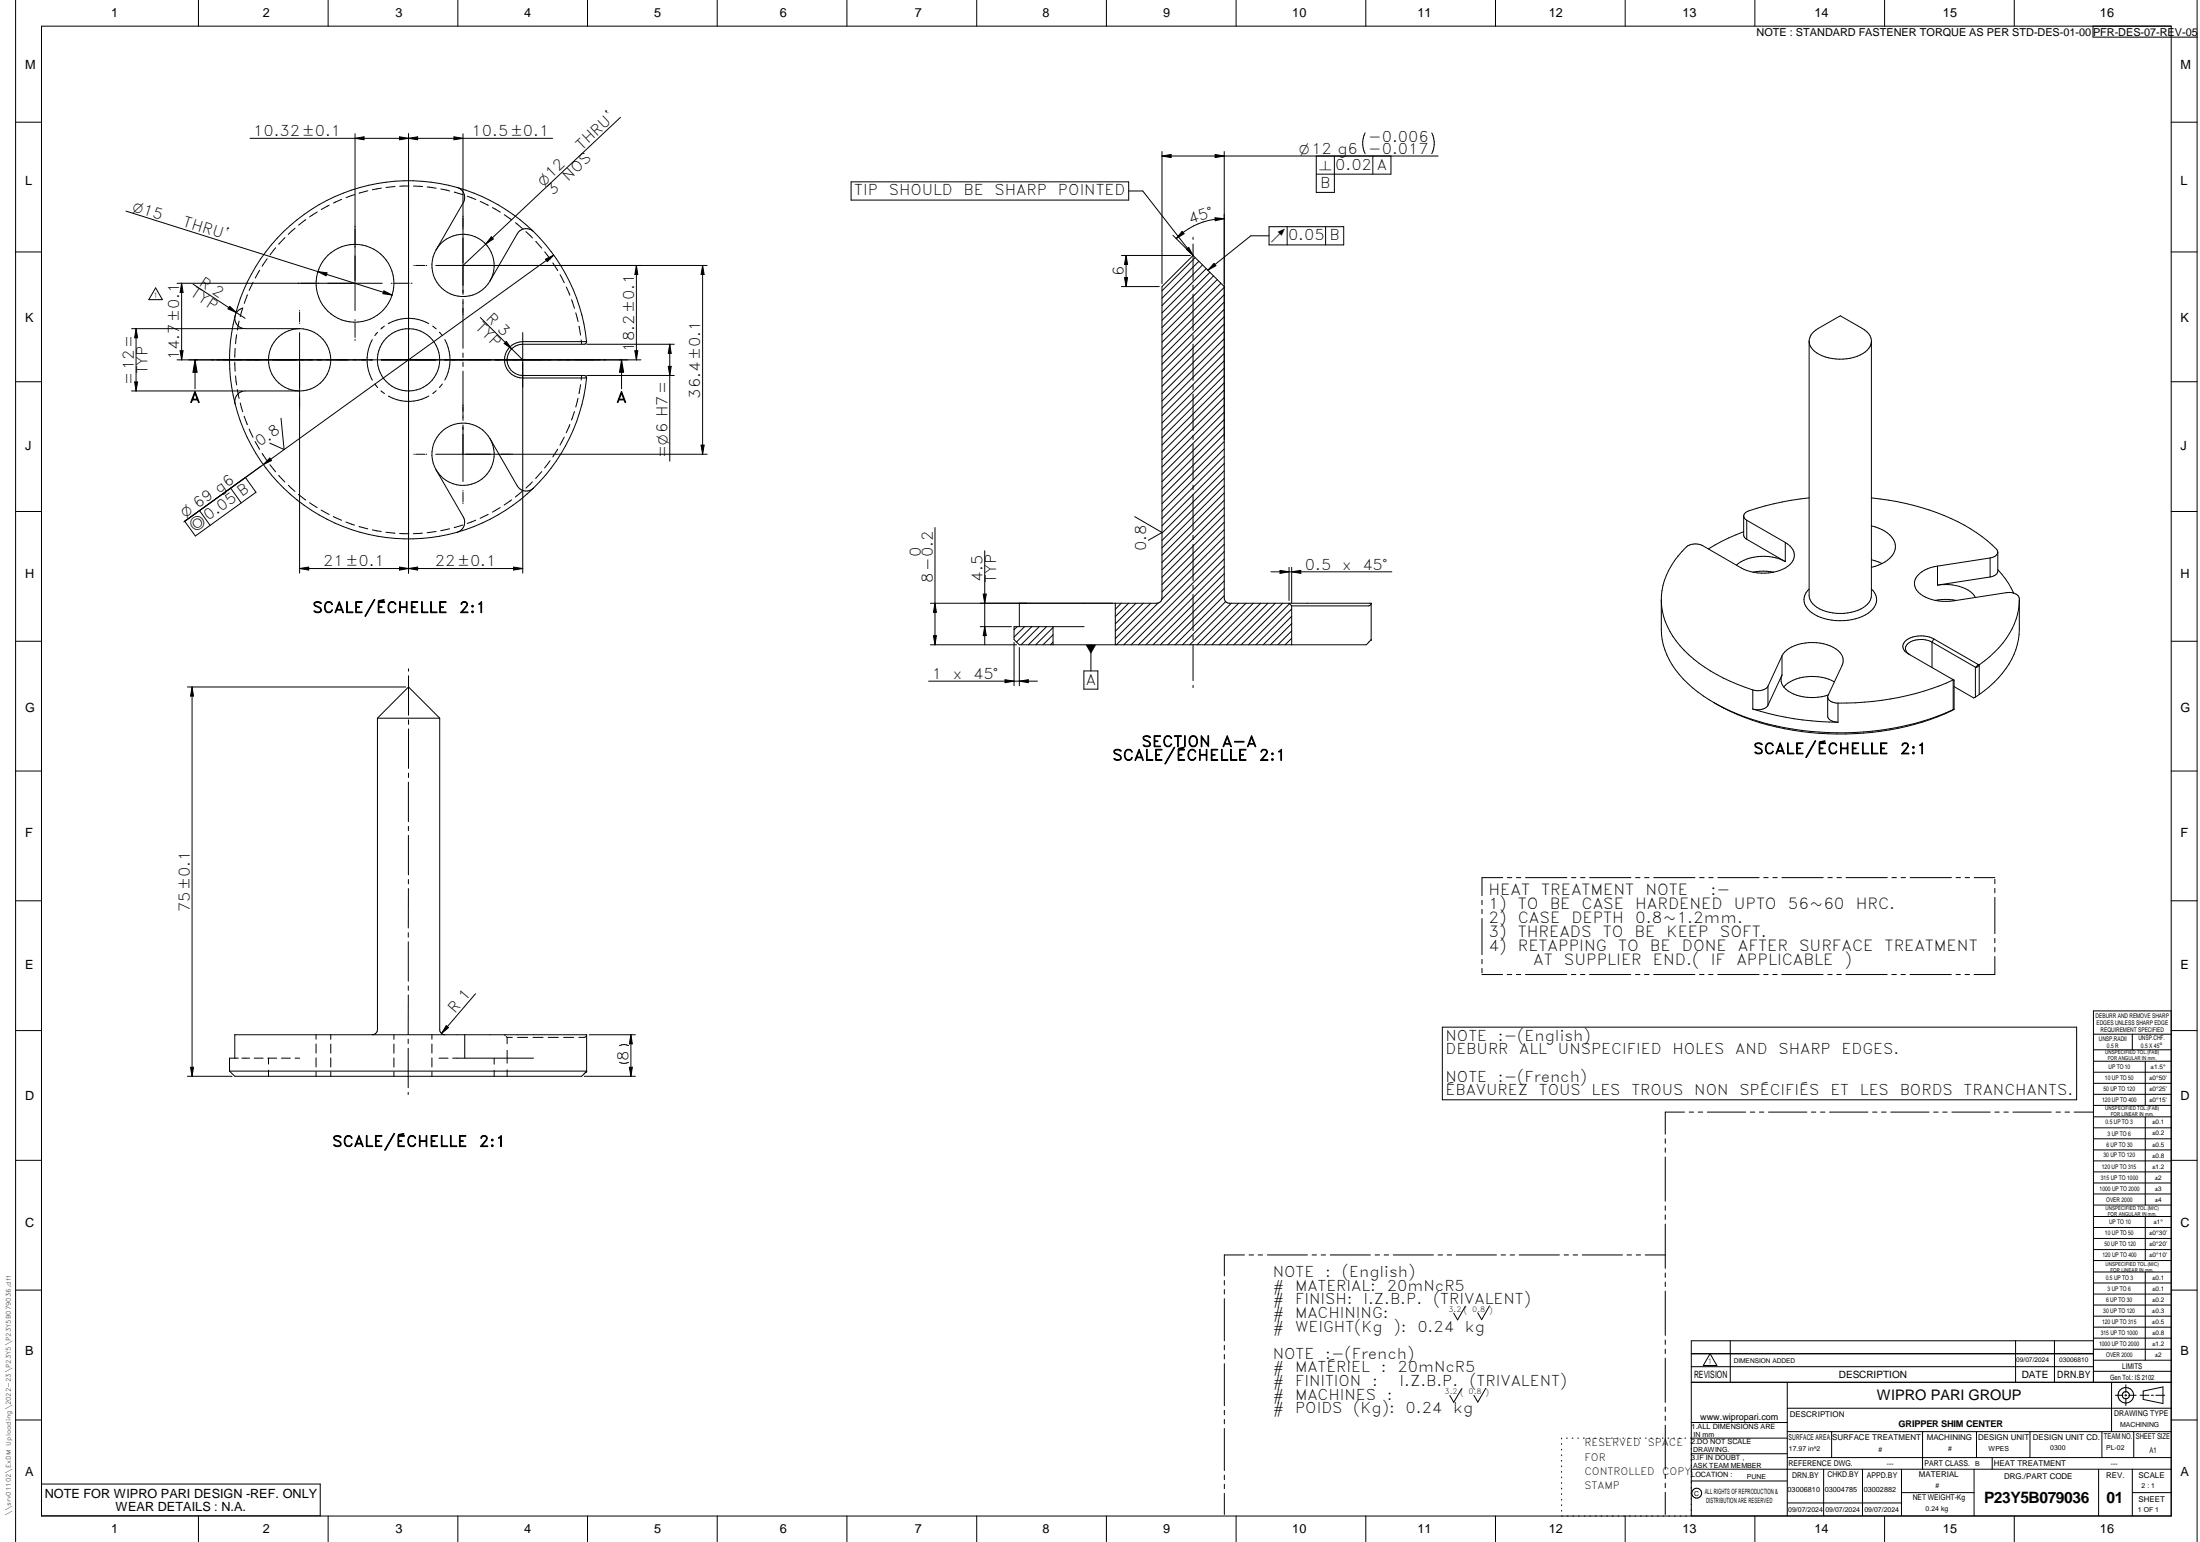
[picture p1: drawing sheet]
<svg xmlns="http://www.w3.org/2000/svg" width="848mm" height="594mm" viewBox="0 0 848 594" stroke-linecap="round" stroke-linejoin="round" font-family="sans-serif">
<g fill="none" stroke="#000" stroke-width=".39">
<path d="M6 .1v593.9M16 10.1h821v574h-821zM76.5 .1v10M126.5 .1v10M176.5 .1v10M226.5 .1v10M276.5 .1v10M326.5 .1v10M376.5 .1v10M426.5 .1v10M476.5 .1v10M526.5 .1v10"/>
<path d="M576.5 .1v10M626.5 .1v10M676.5 .1v10M726.5 .1v10M776.5 .1v10M806.8 10.1v4.2h40.4M847 .1v593.9M6 47.1h10M96.4 53.3h116.6M136.9 53.3l3.4-.6v1.1zM136.9 51.5v68.1M154 52.7l3.5 .6-3.5 .5z"/>
<path d="M157.5 51.5v169.3M157.5 53.3l3.5-.6v1.1zM175 52.7l3.5 .6-3.5 .5zM178.5 51.5v62M239.2 45.2l-60.7 57.1M447.9 58.4v50.9M468.4 59.5l3.5 .6-3.5 .6zM471.9 58.4v172a1.97 1.97 0 0 0 2 2h54.7M526.2 51.2a9 9 0 0 0 0 8M551.9 51.2a9 9 0 0 1 0 8M837 47.1h10M126.9 79l-3.1 1.7"/>
<path d="M131.7 76.8l-3.2 1.4M136.7 75l-3.3 1.2M141.8 73.5l-3.4 .9M147 72.5l-3.4 .6M152.3 71.8l-3.5 .4M157.6 71.7l-3.5 .1M159.4 71.7l3.5 .2M164.7 72.1l3.4 .4M169.9 72.8l3.5 .8M175.1 74l3.4 1M176.2 72.2a68.9 68.9 0 0 0-85.6 49.5M176.2 72.2a69.3 69.3 0 0 1 29.5 17"/>
<path d="M176.2 72.2a4 4 0 0 1 2.4 5.9l-10.5 18.2M180.2 75.6l3.2 1.3M185.1 77.6l3.2 1.5M189.8 80l3.1 1.7M328.1 70.1h107v7h-107zM435.1 73.6h5.4l19.4 24.8M447.9 60.1l3.5-.6v1.2zM447.9 60.1h106.5M514.4 60.1v14h-7v-14M529.2 60.1v7M536.2 60.1v7h-28.8M6 97.1h10"/>
<path d="M48.6 81.3l74 23.3M103 99.7l-2 2.9M106.3 95.5l-2.2 2.7M109.9 91.5l-2.5 2.6M113.7 87.9l-2.6 2.4M117.9 84.6l-2.8 2.1M122.3 81.7l-3 1.9M168.1 96.3a12 12 0 0 0 4.4 16.3 12 12 0 0 0 16.4-4.4M168.1 96.3a12 12 0 0 1 16.4-4.4 12 12 0 0 1 4.4 16.3M189.4 91.2l.8 .9-3 1.9zM194.4 82.7l2.9 2.1M198.7 85.8l2.7 2.3"/>
<path d="M202.7 89.2l2.6 2.5M205.7 89.2a69.5 69.5 0 0 1 20.4 42.5M205.7 89.2a4 4 0 0 0-6.3 .9l-10.5 18.1M206.5 93l2.3 2.6M210 97l2.1 2.8M210.3 99.9l3.1-1.6-2.5 2.5zM213.4 98.3l-142.5 102.8M432.3 98.4h26.6M434.1 98.4v12M434.1 98.4l.6 3.5h-1.2zM452.2 90.7l7 7M455.7 89.2l.7 .8-3 1.9z"/>
<path d="M457.3 96l.9-.7 1.7 3.1zM459.9 98.4l12 12M459.9 98.4l-12 12v120a1.97 1.97 0 0 1-1.4 1.9M459.9 91.4v.8M459.9 94v14M460.8 99.2l-12.9 12.9M468.4 83.9l3.5 .3-3.4 .8zM471.9 84.2a26 26 0 0 0-18.5 7.7M489.2 87.3h28.8v7.1h-28.8zM489.2 90.8h-7l-16.6 13.3M496.2 87.3v7.1M511 87.3v7.1"/>
<path d="M837 97.1h10M60 110.9l2.6 4.5h-5.2zM68.2 109.1h79.2M70 109.1v29.5M70 109.1l.6 3.5h-1.2zM74.4 109.5l20.1 13.1M88.6 118l2.5 2.4-3.2-1.4zM93.3 118.8a3.9 3.9 0 0 0-2.3 1.9M93.6 118.6l-1 3.4M95.4 113.6l-1.3 3.3M97.5 108.8l-1.4 3.1M100.1 104.1l-1.7 3"/>
<path d="M115.5 119.6v.2M122.6 104.6l3.5 .5-.4 1.2zM122.6 104.6l28.5 9.1M148 112.1l3.1 1.6-3.5-.5zM150.8 109.1h.4M151.9 109.1h5.8M158.5 109.1h.3M159.5 102.3h.2M160.2 102.3h3.6M164.3 102.3h.2M168 102.3h104.6M178.5 115.3v18.9"/>
<path d="M213.1 101.3l1.9 3M215.9 105.8l1.6 3.1M218.3 110.6l1.4 3.1M220.3 115.4l1.1 3.4M245.3 102.3l.6 3.4h-1.2zM245.3 102.3v36.3M270.8 102.3l.6 3.4h-1.1zM270.8 102.3v72.7M432.3 110.4h14.6M433.5 106.9h1.2l-.6 3.5zM459.9 109.8v1.7M459.9 113.3v14"/>
<path d="M462.2 100.7l-14.3 14.2M463.6 102.1l-15.7 15.6M465 103.5l-17.1 17.1M466.4 104.9l-18.5 18.5M467.8 106.3l-19.9 19.9M468 101.5l.7 .9-3.1 1.7zM469.2 107.7l-21.3 21.3M470.7 109.1l-22.8 22.8M471.9 110.7l-24 24M471.9 113.5l-24 24M471.9 116.4l-24 24M471.9 119.2l-24 24"/>
<path d="M50.7 126.6h42.7M52.5 126.6v24M52.5 126.6l.5 3.5h-1.1zM68.2 138.6h178.9M69.4 135.1h1.2l-.6 3.5zM75.2 138.6v11.2M75.2 138.6l.8 4.8h-1.6zM90.5 139.5l.1 3.5M90.6 121.7a67.8 67.8 0 0 0 0 33.9M90.6 121.7a3.9 3.9 0 0 0 3.9 4.9h21M90.6 134.2l-.1 3.5M91.2 128.9l-.4 3.5"/>
<path d="M92.2 123.7l-.7 3.4M115.5 128.1v92.7M115.5 126.6a12 12 0 0 1 12 12 12 12 0 0 1-12 12M115.5 120.4v3.6M115.5 124.5v.1M115.5 126.6a12 12 0 0 0-12 12 12 12 0 0 0 12 12M136.9 123.1v.4M136.9 124.2v5.8M136.9 130.8v.3M143.6 130.9a15.9 15.9 0 0 0 0 15.6M145.6 128l-1.1 1.3M148.2 125.6l-1.4 1.1"/>
<path d="M165.3 124.7a15.8 15.8 0 0 0-15.7 0M166.8 125.6l1.3 1.1M169.4 128l1.1 1.3M171.4 130.8a16 16 0 0 1 .1 15.6M178.5 136v1.7M178.5 139.5v1.7M185.2 122.3l16.3 16.3M195.2 131.5l2 2.9-2.8-2.1zM201.5 128.1v92.7M222 120.5l.8 3.4M223.2 125.7l.6 3.4M224 130.9l.2 1.7"/>
<path d="M226.1 131.7l-.3 .7-.7 .2h-23.6a6 6 0 0 0-6 6 6 6 0 0 0 6 6.1h23.6l.7 .2 .3 .7M226.1 131.7l-24.6-.1a7 7 0 0 0-7 7 7 7 0 0 0 7 7h24.6M226.2 132.6h33.7M239.6 138.6l.8 4.8h-1.6zM239.6 138.6v11.2M244.7 135.1h1.2l-.6 3.5zM258.2 132.6v45.1M258.2 132.6l.5 3.5h-1.1zM459.9 129.1v1.7M459.9 132.6v14M471.9 124.8l-24 24M471.9 127.7l-24 24"/>
<path d="M471.9 130.5l-24 24M471.9 133.3l-24 24M471.9 136.1l-24 24M471.9 139l-24 24M471.9 122l-24 24M697.4 131.4a6.9 6.9 0 0 0 5 5.7 17.6 17.6 0 0 0 17.4-2.2 5 5 0 0 0 1.6-3.1M698.6 128.4l2.3-1.9 8.5-4.8 9.5 5.5a5.9 5.9 0 0 1 2.5 3.7v98.5a6.9 6.9 0 0 1-5.2 5.7 18.1 18.1 0 0 1-16.6-1.8 5.5 5.5 0 0 1-2.2-3.9v-98l.3-1.5zM6 147.1h10M50.7 150.6h42.7M51.9 147.2h1.1l-.5 3.4zM90.6 155.6a69 69 0 0 0 85.6 49.5M90.8 144.8l.4 3.5"/>
<path d="M91.5 150.1l.7 3.4M92.6 155.3l1 3.3M115.5 150.6h-21a4 4 0 0 0-3.9 5M144.5 148l1.1 1.3M146.9 150.6l1.3 1M165.3 152.6a15.8 15.8 0 0 1-15.6 0M168.1 150.5l-1.3 1.1M170.5 148l-1.1 1.3M178.5 143v19M221.4 158.5l-1.1 3.3M222.8 153.4l-.8 3.4M223.8 148.2l-.6 3.4"/>
<path d="M224.2 144.7l-.2 1.7M226.1 145.6a69 69 0 0 1-20.4 42.4M226.2 144.7h33.7M257.6 141.1h1.1l-.5 3.6zM459.9 148.4v1.7M459.9 151.8v14.1M471.9 141.8l-24 24M471.9 144.7l-24 24M471.9 147.5l-24 24M471.9 150.3l-24 24M471.9 153.1l-24 24M471.9 156l-24 24"/>
<path d="M471.9 158.8l-24 24M837 147.1h10M94.1 160.4l1.2 3.2M96.1 165.3l1.4 3.2M98.3 170.1l1.8 3M100.7 179.6l-29.5 21.2 4.1 5.7 23.4-16.8-4.1-5.7M101 174.7l2 2.9M104 176.4l.7 1-3.2 1.6zM104.1 179l2.2 2.8M108.3 161.1l1.2 12.1-5.5-2.5M159.5 175h.2M160.2 175h3.6"/>
<path d="M164.3 175h.2M168 175h104.6M178.5 163.7v21.8M188.9 169l10.5 18.2a4 4 0 0 0 6.3 .8M188.9 169a12 12 0 0 1-4.4 16.4 12 12 0 0 1-16.4-4.4M188.9 169a12 12 0 0 0-16.4-4.4 12 12 0 0 0-4.4 16.4M212 177.5l-2.1 2.8M215 173.1l-1.9 2.9M217.5 168.4l-1.6 3.1M219.7 163.5l-1.4 3.3M270.3 171.5h1.1l-.6 3.5zM459.9 167.6v1.7"/>
<path d="M459.9 171.2v13.9M471.9 161.6l-24 24M471.9 164.4l-24 24M471.9 167.3l-24 24M471.9 170.1l-24 24M471.9 172.9l-24 24M471.9 175.8l-24 24M471.9 178.6l-24 24M6 197.1h10M76.9 196.7l4.1 5.7M88.9 188l4.1 5.8M107.4 183.1l2.4 2.6"/>
<path d="M111.1 186.9l2.6 2.4M115.1 190.5l2.8 2.1M119.3 193.7l3 1.9M123.8 196.5l3.1 1.7M128.5 199l3.2 1.4M168.1 181l10.5 18.2a4 4 0 0 1-2.4 5.9M178.5 189v.2M178.5 189.7v3.6M178.5 193.8v.2M188.2 198.2l-3.1 1.5M192.8 195.5l-3 1.8M197.2 192.6l-2.8 2"/>
<path d="M201.4 189.2l-2.7 2.3M205.2 185.6l-2.5 2.4M205.7 188a70 70 0 0 1-29.5 17.1M208.8 181.7l-2.3 2.6M437.4 199.1l10.5 6-5.2 3.1M459.9 186.9v1.7M459.9 190.4v14M471.9 181.4l-24 24M471.9 184.2l-24 24M471.9 187.1l-24 24M471.9 189.9l-24 24M471.9 192.7l-24 24"/>
<path d="M471.9 195.5l-24 24M471.9 198.4l-24 24M672.2 198.8v7.4l.3 .9 .9 .7M697.4 191.8a93.4 93.4 0 0 0-24.5 5.6 1.67 1.67 0 0 0-.7 1.7 1.67 1.67 0 0 0 1.2 1.3M721.4 191.8a88 88 0 0 1 42.6 14.9l5.6 4.9a1.99 1.99 0 0 1 .2 2.1 1.99 1.99 0 0 1-1.9 1.1l-.7 .2M837 197.1h10M115.5 219h86M115.5 219l3.5-.5v1.1zM133.4 201.1l3.3 1.2M138.4 202.9l3.4 .9M143.5 204.1l3.5 .7M148.8 205.1l3.4 .3"/>
<path d="M154 218.5l3.5 .5-3.5 .6zM154.1 205.5l3.5 .1M157.5 219l3.5-.5v1.1zM162.9 205.4l-3.6 .2M168.1 204.8l-3.5 .4M173.3 203.7l-3.4 .8M178.4 202.3l-3.3 1M183.4 200.4l-3.3 1.3M198 218.5l3.5 .5-3.5 .6zM360.4 203.2v45.2M379.6 212.2v36.2M459.9 206.2v1.7"/>
<path d="M459.9 209.7v14M471.9 212.5l-35.9 35.9M471.9 215.3l-33 33.1M471.9 218.2l-30.2 30.2M471.9 209.7l-38.7 38.7M471.9 201.2l-24 24M471.9 204l-24 24M471.9 206.9l-24.1 24M493.4 219.8l3.5 .5-3.5 .6zM496.9 218.6v12.8M497.9 218.6v13.8M672.2 204.9l-8.5 3.7-5.2 2.9"/>
<path d="M673.4 200.4l14.8 8.6M673.4 207.8l14.8 8.6M673.4 200.4v7.4M688.2 209a5.3 5.3 0 0 1 3 7 12.7 12.7 0 0 1-10.8 4.8l-4.3-.3-3.8-1.1-15.9-9.2a5.9 5.9 0 0 0-6.3 .5 27.5 27.5 0 0 0-9.3 24.8 35.3 35.3 0 0 0 16.3 21.5l7.3 4.3 5.5 2.4 5.8 2.1M688.2 209v7.4M688.2 216.4a17.9 17.9 0 0 0-18.8 1.3M721.4 202.6a11.1 11.1 0 0 1 9.2 7.1 6.8 6.8 0 0 1-3.9 6.8l-1.2 .6M721.4 215.6l4.1 1.5M725.5 217.1l-4.1 1.5M746.9 218.1a9.7 9.7 0 0 0-8.9 6 5.9 5.9 0 0 0 4.2 5.9 19.5 19.5 0 0 0 10.9 1.5l20.3-3.2a4.2 4.2 0 0 1 5 2.2 29.4 29.4 0 0 1-11.4 22.5l-4 3.2M746.9 218.1v7.3M767.2 215l-20.3 3.1"/>
<path d="M767.2 215v7.3M770.1 219.5a32.8 32.8 0 0 1 6.2 9M770.1 212.7v7.3a2.97 2.97 0 0 1-2.9 2.3M360.4 232.4l.6 3.5h-1.2zM379 228.9h1.2l-.6 3.5zM392.9 232.4v9M429.9 232.4v16M432.2 232.4l-2.3 2.3M435.1 232.4l-5.2 5.1M437.9 232.4l-8 8M440.7 232.4l-10.8 10.8M443.6 232.4l-13.7 13.6"/>
<path d="M446.4 232.3l-16 16.1M446.5 232.3l-87.9 .1M459.9 225.5v1.7M459.9 229v14M471.9 229.5l-18.9 18.9M471.9 221l-27.4 27.4M471.9 223.8l-24.6 24.6M471.9 226.7l-21.7 21.7M472.5 231.8l-16.7 16.6M474.6 232.4l-16 16M477.5 232.4l-16 16M480.3 232.4l-16 16"/>
<path d="M483.2 232.4l-16.1 16M486 232.4l-16 16M488.8 232.4l-16 16M489.9 220.3h46.6M491.6 232.4l-16 16M494.5 232.4l-16 16M496.9 232.4l1 1M497.1 232.6l-15.8 15.8M497.9 233.4v15M497.9 237.4l-10.9 11M497.9 234.6l-13.8 13.8M497.9 220.3l3.5-.5v1.1z"/>
<path d="M528.6 232.4v14M528.6 232.4l-.4 .7-.6 .3h-29.7M640.4 231.1v11.4a30.1 30.1 0 0 0 12.1 22.5 84.8 84.8 0 0 0 45.4 17.2 103.3 103.3 0 0 0 55.1-8.8M683.7 220.4l-4-.4-4 .4M697.4 226.9a5.3 5.3 0 0 0 .1 8.4 20.5 20.5 0 0 0 23.6 .2 5.3 5.3 0 0 0 .3-8.6M746.9 225.4a15.6 15.6 0 0 1 14.1 4l.5 .8M754 231.3l-4-.4-4 .4M767.2 222.3l-20.3 3.1M778.4 231.1v11.4a29.6 29.6 0 0 1-11.4 22l-4 3.1M6 247.1h10M157.5 257.7v.9M358.6 248.4h33.3"/>
<path d="M359.8 244.9h1.2l-.6 3.5zM377.9 241.4h12M379.6 241.4l.6 3.5h-1.2zM390.9 247.5v16.7M392.1 241.4l-1.2 1.2M392.9 249.5v14.7M395 241.4l-4.1 4M397.8 241.4l-6 6M400.6 241.4l-7 7M403.4 241.4l-6.9 7M405.9 244.6l-3.8 3.8M405.9 247.4l-1 1"/>
<path d="M405.9 241.4v7M405.9 241.8l-6.7 6.6M417.8 258.5h5.4v7h-5.4zM417.9 241.4h-27v5l2 2h105M420.5 248.4v10.1M459.9 244.7v1.8M459.9 248.2v14M497.9 240.2l-8.1 8.2M497.9 243.1l-5.3 5.3M497.9 245.9l-2.5 2.5M528.5 246.5l-1.8 1.9h-28.8M528.6 246.4h.1"/>
<path d="M686.9 252.7a12.2 12.2 0 0 1 10.5-5.1 15.4 15.4 0 0 1 11.9 3.8 4.5 4.5 0 0 1 .8 4.9l-5.4 11.7a2.61 2.61 0 0 0 3 2.8l.8 .1M686.9 252.7l-5.4 11.7M686.9 252.7v7.4M744.8 247.4v9.8M744.8 247.4a8.5 8.5 0 0 0-9.9 1.2 2.43 2.43 0 0 0 1.4 3.7M744.8 247.4l16.7 9.6M745.5 246.2l-.7 1.2M745.5 246.2a10.2 10.2 0 0 0-11.2 1 2.91 2.91 0 0 0 1.3 4.7l17.4 10M745.5 246.2l17 9.7M761.5 257v11.6M761.5 257l.3 .1M762.5 255.9l-.7 1.2"/>
<path d="M762.5 255.9l.4 .3M762.9 256.2l-1.1 .9M763 256.2v11.4M763 256.2h-.1M837 247.1h10M72.3 264.7h84.1M74 264.7l.6 3.5h-1.2zM74 264.7v150M145.5 276.7l12-12 12 12M145.5 276.7v120a1.97 1.97 0 0 1-2 2M145.5 276.7h24M157.5 260.3v15.2"/>
<path d="M157.5 277.3v1.8M169.5 276.7v120a1.97 1.97 0 0 0 2 2M358 262.4h41.9M387.4 261.9l3.5 .5-3.5 .6zM392.9 262.4l3.5-.5v1.1zM459.9 264v.9M661.4 271.1a104.1 104.1 0 0 0 57.1 10.9 101.5 101.5 0 0 0 34.4-8.6M675.7 265.8v7.4M675.7 273.2a110.6 110.6 0 0 0 32.8 5.1M681.5 264.4a5.2 5.2 0 0 1-5.8 1.4M681.5 264.4v7.3M681.5 271.7a5.1 5.1 0 0 1-5.8 1.5"/>
<path d="M686.9 260.1l-5.4 11.6M686.9 260.1a4.9 4.9 0 0 0 2.4 6.1 18.6 18.6 0 0 0 15.5 1.5M704.6 268.6v7.3a3.6 3.6 0 0 0 3.9 2.4M707.1 262.7a17.8 17.8 0 0 0-18.8 1.2l-.7 .8M708.5 270.9v7.4M752.9 262v11.4M752.9 262a104.4 104.4 0 0 1-44.4 8.9M753 261.9l.3 .2M753 261.9l-.1 .1M753.1 273.3l-.2 .1M753.2 273.3l-.1 .1M753.2 273.3l-.2 .1"/>
<path d="M753.3 262.1h.1M753.3 273.3h.1M753.3 273.3h-.1M753.3 262.1v11.2M753.3 264.5l7.6 4.4 .6-.3M763 267.6l-1.5 1M6 297.1h10M157.5 280.8v15.2M157.5 297.9v1.7M837 297.1h10M157.4 301.3v15.3M157.4 318.3v1.7"/>
<path d="M157.4 321.9v15.2M157.4 338.8v1.7M579.3 338.1h-8v7M581.1 338.1h1.7M584.6 338.1h1.7M588.1 338.1h15.9M605.8 338.1h1.7M609.3 338.1h1.7M612.8 338.1h15.9M630.5 338.1h1.7M634 338.1h1.7M637.5 338.1h15.9"/>
<path d="M655.2 338.1h1.7M658.7 338.1h1.7M662.2 338.1h15.9M679.9 338.1h1.7M683.4 338.1h1.7M686.9 338.1h15.9M704.6 338.1h1.7M708.1 338.1h1.7M711.6 338.1h15.9M729.3 338.1h1.8M732.8 338.1h1.7M736.3 338.1h16"/>
<path d="M754 338.1h1.7M757.6 338.1h1.6M761 338.1h8M769 338.8v1.6M6 347h10M157.4 359.3v1.8M157.4 342.3v15.2M571.3 346.8v1.8M571.3 350.4v1.6M571.3 353.9v13.9M769 342.3v1.7M769 345.7v14"/>
<path d="M837 347h10M157.4 362.8v15.2M157.4 379.9v1.7M571.3 369.6v1.7M571.3 373.1v1.7M571.3 375.5h7.9M581 375.5h1.8M584.5 375.5h1.7M588.1 375.5h15.9M605.7 375.5h1.7M609.3 375.5h1.7M612.7 375.5h15.9"/>
<path d="M630.5 375.5h1.7M633.9 375.5h1.8M637.5 375.5h15.9M655.2 375.5h1.7M658.7 375.5h1.7M662.2 375.5h15.9M679.9 375.5h1.7M683.4 375.5h1.7M686.9 375.5h15.9M704.6 375.5h1.7M708.1 375.5h1.7M711.6 375.5h15.9"/>
<path d="M729.3 375.5h1.7M732.8 375.5h1.7M736.3 375.5h15.9M754 375.5h1.7M757.5 375.5h1.7M769 368.5v7h-8M769 361.5v1.7M769 365v1.7M6 397h10M121.8 398.7v1.7M127.5 398.7v1.7M151.8 398.7v1.7"/>
<path d="M157.4 383.3v15.3M166.5 398.7v1.7M172 395.1l.9 .8-2.7 2.3zM179.2 398.7v9M183.3 382.9l-13.1 15.3M194.5 398.7l.3 .3M195.2 399.3l.3 .4M195.5 399.7h2M195.5 399.7v2.4M199.5 399.7h3.9M205.4 399.7h3.9M211.3 399.7h3.9"/>
<path d="M217.3 399.7h3.8M223.1 399.7h2.2M225.6 399.5l-.2 .1M226.1 399.1l-.3 .3M226.1 398.8v13.9M226.1 398.7h.1M226.1 398.7h-135.6v9M227.2 398.7h17.7M243.2 398.7l.6 3.5h-1.2zM243.2 398.7v16M556 395.7h244.5v28h-244.5zM807 398.4h30"/>
<path d="M822 398.4v6.1M837 397h10M837 389.5h-30v143.1M72.3 414.7h17.2M73.4 411.2h1.2l-.6 3.5zM88.5 412.7h137.6M88.5 412.7l2 2h133.7l1.9-2M91.9 407.7h-3.4v5M93.2 407.7h3M98 407.7h3.4M103.3 407.7h3.4M103.5 407.7v2.3"/>
<path d="M103.5 412.3v2.4M108.5 407.7h3.4M113.7 407.7h1.8M121.8 402.2v3.5M121.8 407.5v3.6M121.8 412.9v1.8M127.5 402.3v3.5M127.5 407.6v3.5M127.5 412.9v1.8M151.8 402.3v3.5M151.8 407.6v3.5M151.8 412.9v1.8"/>
<path d="M157.4 400.3v1.7M157.4 403.9v15.2M166.5 402.2v3.5M166.5 407.5v3.6M166.5 412.9v1.8M169.2 407.7h3.5M174.5 407.7h31.2M190.5 407.7v2.3M190.5 412.4v2.3M195.5 404.7v4.9M195.5 412.2v2.5M225.3 414.7h19.6"/>
<path d="M226.1 412.7h.1M238.8 402.8a3.9 3.9 0 0 1 3.5 0M238.8 409.3a3.9 3.9 0 0 0 3.5 0M242.6 411.2h1.2l-.6 3.5zM807 404.5h30M807 408.9h30M807 413.1h30M807 417.4h30M827 408.9v17M157.4 420.8v.9M641.9 438.7v1.8M649.4 428.5h-7.5v8.5"/>
<path d="M651.2 428.5h1.7M654.6 428.5h1.8M658.2 428.5h14.7M674.7 428.5h1.7M678.2 428.5h1.7M681.7 428.5h14.8M698.3 428.5h1.7M701.8 428.5h1.7M705.3 428.5h14.7M721.9 428.5h1.7M725.3 428.5h1.8M728.9 428.5h14.7"/>
<path d="M745.4 428.5h1.7M748.9 428.5h1.7M752.4 428.5h14.8M769 428.5h1.7M772.5 428.5h1.7M776 428.5h14.7M792.6 428.5h1.7M796 428.5h1.8M799.5 428.5h7.4M807 421.6h30M807 425.9h30M807 430.3h30"/>
<path d="M807 434.5h30M807 438.7h30M827 430.3v34M6 447h10M641.9 442.3v1.6M641.9 445.8v17M807 443h30M807 447.3h30M807 451.5h30M807 455.8h30M807 460h30M837 447h10"/>
<path d="M641.9 464.6v1.7M641.9 468.1v1.7M641.9 471.6v17.1M807 464.3h30M807 468.7h30M807 472.9h30M807 477.1h30M827 468.7v16.9M6 497h10M472 493.4v1.6M472 496.8v1.8M479.7 483.5h-7.7v8"/>
<path d="M481.5 483.5h1.7M485 483.5h1.7M488.5 483.5h15.5M505.8 483.5h1.7M509.3 483.5h1.7M512.8 483.5h15.5M530.1 483.5h1.7M533.6 483.5h1.7M537.1 483.5h15.5M554.4 483.5h1.7M557.9 483.5h1.7M561.4 483.5h15.5"/>
<path d="M578.7 483.5h1.6M582.2 483.5h1.7M585.6 483.5h15.5M603 483.5h1.6M606.4 483.5h1.8M609.9 483.5h15.5M627.2 483.5h1.7M630.7 483.5h1.7M634.2 483.5h7.7M641.9 490.4v1.7M641.9 493.9v1.7M641.9 497.4v17.1"/>
<path d="M807 481.4h30M807 485.6h30M807 490.1h30M807 494.3h30M807 498.6h30M827 490.1v33.9M837 497h10M472 500.3v16.3M472 518.3v1.8M564.9 503.2l-3 5.3-1.5-2.6M574.2 503.1l-3 5.3-1.6-2.6M641.9 516.3v1.6"/>
<path d="M641.9 519.8v1.7M667 516.6v16M777 516.6v16M792 516.6v16M807 502.8h30M807 507.1h30M807 511.3h30M807 515.5h30M807 519.8h30M807 516.6h-155v67.5M472 521.8v1.7M472 525.4v16.2"/>
<path d="M563.5 535l-3.1 5.3-1.5-2.7M572.7 534.9l-3 5.3-1.5-2.7M641.9 523.2v17.1M652 532.6h185.2M652 521.5h155M652 526.5h155M659.2 521.5l2.6 4.6h-5.2zM689 532.6v51.4M807 524h30M807 528.3h30M814 532.6v19M815.5 537.5h2.8"/>
<path d="M819.1 537.5h.7M819.5 533.5v2.9M819.5 537.2v.7M819.5 538.7v2.8M820.6 537.5h2.9M825 537.5h3.4M826.2 535.9l7.6-1.6v6.4l-7.6-1.5zM829.3 537.5h.8M831 537.5h3.5M6 547.1h10M472 543.3v1.7M472 546.9v1.7"/>
<path d="M472 550.3v16.2M602 554.1v.3M602 556.2v.3M602 558.3v.3M603.8 554.1h.4M606 554.1h.3M608.2 554.1h.3M610.4 554.1h.3M612.6 554.1h.3M614.7 554.1h.3M616.9 554.1h.3M619.1 554.1h.3"/>
<path d="M621.2 554.1h.3M623.4 554.1h.3M625.6 554.1h.3M627.8 554.1h.3M629.9 554.1h.4M632.1 554.1h.3M634.3 554.1h.3M636.5 554.1h.3M638.6 554.1h.3M640.8 554.1h.3M641.9 542.1v1.7M641.9 545.6v1.7"/>
<path d="M641.9 549.1v17M643 554.1h.3M645.2 554.1h.3M647.3 554.1h.4M649.5 554.1h.3M652 548h37M689 542.5h148M689 551.6h148M689 554.1h-37.3M706.1 551.6v10M741.1 551.6v14.4M761.9 551.6v10"/>
<path d="M782.5 551.6v10M810.3 551.6v10M822.5 551.6v10M837 547.1h10M16 571.8h107.4v12.2h-107.4M472 568.3v1.8M472 571.8v1.7M472 575.4v8.1M602 560.5v.3M602 562.6v.3M602 564.8v.3M602 566.9v.3"/>
<path d="M602 569v.3M602 571.2v.3M602 573.3v.4M602 575.5v.3M602 577.6v.3M602 579.8v.3M641.9 567.9v1.7M641.9 571.4v1.8M641.9 574.9v8.6M652 570.6h37M652 560.1h37M689 561.6h148"/>
<path d="M689 579h44M703 566v18M718 566v18M733 575.1h28M733 566v18M761 566v18M768 561.6v4.4M809 566v18M822 566v18M822 575.1h15M837 566h-185M76.5 584.1v9.9"/>
<path d="M126.5 584.1v9.9M176.5 584.1v9.9M226.5 584.1v9.9M276.5 584.1v9.9M326.5 584.1v9.9M376.5 584.1v9.9M426.5 584.1v9.9M476.5 584.1v9.9M526.5 584.1v9.9M576.5 584.1v9.9M602 581.9v.3M626.5 584.1v9.9"/>
<path d="M652 584h185M676.5 584.1v9.9M726.5 584.1v9.9M776.5 584.1v9.9"/>
<circle cx="136.9" cy="109.2" r="15"/>
<circle cx="157.5" cy="138.6" r="12"/>
<circle cx="819.5" cy="537.5" r="2.99"/>
<circle cx="819.5" cy="537.5" r="1.39"/>
<circle cx="654.1" cy="575.3" r="1.9"/>
</g>
<g fill="#000">
<path d="M136.9 53.3l3.4-.6v1.1zM154 52.7l3.5 .6-3.5 .5zM157.5 53.3l3.5-.6v1.1zM175 52.7l3.5 .6-3.5 .5zM447.9 60.1l3.5-.6v1.2zM468.4 59.5l3.5 .6-3.5 .6zM189.4 91.2l.8 .9-3 1.9zM210.3 99.9l3.1-1.6-2.5 2.5zM455.7 89.2l.7 .8-3 1.9zM457.3 96l.9-.7 1.7 3.1zM468.4 83.9l3.5 .3-3.4 .8zM70 109.1l.6 3.5h-1.2z"/>
<path d="M88.6 118l2.5 2.4-3.2-1.4zM122.6 104.6l3.5 .5-.4 1.2zM148 112.1l3.1 1.6-3.5-.5zM245.3 102.3l.6 3.4h-1.2zM270.8 102.3l.6 3.4h-1.1zM434.1 98.4l.6 3.5h-1.2zM433.5 106.9h1.2l-.6 3.5zM468 101.5l.7 .9-3.1 1.7zM52.5 126.6l.5 3.5h-1.1zM69.4 135.1h1.2l-.6 3.5zM195.2 131.5l2 2.9-2.8-2.1zM244.7 135.1h1.2l-.6 3.5z"/>
<path d="M258.2 132.6l.5 3.5h-1.1zM51.9 147.2h1.1l-.5 3.4zM75.2 138.6l.8 4.8h-1.6zM239.6 138.6l.8 4.8h-1.6zM257.6 141.1h1.1l-.5 3.6zM104 176.4l.7 1-3.2 1.6zM270.3 171.5h1.1l-.6 3.5zM115.5 219l3.5-.5v1.1zM154 218.5l3.5 .5-3.5 .6zM157.5 219l3.5-.5v1.1zM198 218.5l3.5 .5-3.5 .6zM493.4 219.8l3.5 .5-3.5 .6z"/>
<path d="M497.9 220.3l3.5-.5v1.1zM360.4 232.4l.6 3.5h-1.2zM379 228.9h1.2l-.6 3.5zM359.8 244.9h1.2l-.6 3.5zM379.6 241.4l.6 3.5h-1.2zM418.5 248.4h4l-2 3.5zM74 264.7l.6 3.5h-1.2zM387.4 261.9l3.5 .5-3.5 .6zM392.9 262.4l3.5-.5v1.1zM172 395.1l.9 .8-2.7 2.3zM73.4 411.2h1.2l-.6 3.5zM242.6 411.2h1.2l-.6 3.5z"/>
<path d="M243.2 398.7l.6 3.5h-1.2z"/>
</g>
<g font-size="6">
<text x="764.8" y="578.9">P23Y5B079036</text>
<text x="812.1" y="578.9">01</text>
</g>
<g font-size="5.9">
<text x="573.8" y="344.8">HEAT</text>
<text x="594.1" y="344.8">TREATMENT</text>
<text x="634.3" y="344.8">NOTE</text>
<text x="659.4" y="344.8">:-</text>
<text x="573.8" y="350.2">1)</text>
<text x="585.1" y="350.2">TO</text>
<text x="597.4" y="350.2">BE</text>
<text x="609.7" y="350.2">CASE</text>
<text x="630.4" y="350.2">HARDENED</text>
<text x="668.3" y="350.2">UPTO</text>
<text x="689.2" y="350.2">56~60</text>
<text x="715.4" y="350.2">HRC.</text>
<text x="573.8" y="355.6">2)</text>
<text x="585.1" y="355.6">CASE</text>
<text x="605.7" y="355.6">DEPTH</text>
<text x="630.4" y="355.6">0.8~1.2mm.</text>
<text x="573.8" y="361">3)</text>
<text x="585.1" y="361">THREADS</text>
<text x="617.9" y="361">TO</text>
<text x="630.1" y="361">BE</text>
<text x="642.4" y="361">KEEP</text>
<text x="663" y="361">SOFT.</text>
<text x="573.8" y="366.4">4)</text>
<text x="585.1" y="366.4">RETAPPING</text>
<text x="591" y="371.8">AT</text>
<text x="602.8" y="371.8">SUPPLIER</text>
<text x="623.8" y="366.4">TO</text>
<text x="636" y="366.4">BE</text>
<text x="637.2" y="371.8">END.(</text>
<text x="648.4" y="366.4">DONE</text>
<text x="659.5" y="371.8">IF</text>
<text x="669.4" y="371.8">APPLICABLE</text>
<text x="669.9" y="366.4">AFTER</text>
<text x="693.5" y="366.4">SURFACE</text>
<text x="711" y="371.8">)</text>
<text x="726.5" y="366.4">TREATMENT</text>
</g>
<g font-size="5.7">
<text x="97.6" y="52.4">10.32±0.1</text>
<text x="181.8" y="52.4">10.5±0.1</text>
<text x="224.3" y="58" transform="rotate(-43 224.3 58)">THRU`</text>
<text x="527.5" y="54.7">-0.006</text>
<text x="527.5" y="59.2">-0.017</text>
<text x="514.7" y="65.4">0.02 A</text>
<text x="219" y="70.1" transform="rotate(-43 219 70.1)">NOS</text>
<text x="213.1" y="75.7" transform="rotate(-43 213.1 75.7)">3</text>
<text x="329.3" y="75.3">TIP</text>
<text x="342.6" y="75.3">SHOULD</text>
<text x="371.5" y="75.3">BE</text>
<text x="383.4" y="75.3">SHARP</text>
<text x="407.8" y="75.3">POINTED</text>
<text x="508.9" y="72.3">B</text>
<text x="70.1" y="87.2" transform="rotate(17 70.1 87.2)">THRU`</text>
<text x="458.8" y="86.2" transform="rotate(-18 458.8 86.2)">45°</text>
<text x="496.5" y="92.6">0.05 B</text>
<text x="433.2" y="106.4" transform="rotate(-90 433.2 106.4)">6</text>
<text x="73" y="113.8" transform="rotate(33 73 113.8)">TYP</text>
<text x="76.4" y="109.7" transform="rotate(33 76.4 109.7)">R 2</text>
<text x="187.1" y="123" transform="rotate(45 187.1 123)">R 3</text>
<text x="182.9" y="126.3" transform="rotate(45 182.9 126.3)">TYP</text>
<text x="244.4" y="135.4" transform="rotate(-90 244.4 135.4)">18.2±0.1</text>
<text x="69.1" y="138.9" transform="rotate(-90 69.1 138.9)">14.7±0.1</text>
<text x="51.6" y="148.3" transform="rotate(-90 51.6 148.3)">=12=</text>
<text x="56.9" y="144.2" transform="rotate(-90 56.9 144.2)">TYP</text>
<text x="73.2" y="155.1">A</text>
<text x="237.6" y="155.1">A</text>
<text x="270" y="153.6" transform="rotate(-90 270 153.6)">36.4±0.1</text>
<text x="100.2" y="172.4" transform="rotate(-36 100.2 172.4)">0.8</text>
<text x="257.3" y="176.4" transform="rotate(-90 257.3 176.4)">=O6 H7=</text>
<text x="355" y="214.6" transform="rotate(-90 355 214.6)">0</text>
<text x="441.8" y="212.3" transform="rotate(-90 441.8 212.3)">0.8</text>
<text x="124.6" y="218.2">21±0.1</text>
<text x="167.6" y="218.2">22±0.1</text>
<text x="503" y="219.5">0.5</text>
<text x="517.4" y="219.5">x</text>
<text x="525.2" y="219.5">45°</text>
<text x="359.5" y="224.5" transform="rotate(-90 359.5 224.5)">8-0.2</text>
<text x="378.8" y="224.1" transform="rotate(-90 378.8 224.1)">4.5</text>
<text x="384" y="224.6" transform="rotate(-90 384 224.6)">TYP</text>
<text x="120.4" y="236.1">SCALE/ÉCHELLE</text>
<text x="177" y="236.1">2:1</text>
<text x="359.2" y="261.6">1</text>
<text x="367.4" y="261.6">x</text>
<text x="375.2" y="261.6">45°</text>
<text x="418.5" y="263.7">A</text>
<text x="440.1" y="287.7">SECTION</text>
<text x="471.1" y="287.7">A-A</text>
<text x="428.8" y="292.9">SCALE/ÉCHELLE</text>
<text x="485.3" y="292.9">2:1</text>
<text x="675.9" y="290.4">SCALE/ÉCHELLE</text>
<text x="732.4" y="290.4">2:1</text>
<text x="73.2" y="351.5" transform="rotate(-90 73.2 351.5)">75±0.1</text>
<text x="175.3" y="390.8" transform="rotate(-49 175.3 390.8)">R 1</text>
<text x="557.2" y="401">NOTE</text>
<text x="577.4" y="401">:-(English)</text>
<text x="557.2" y="406.2">DEBURR</text>
<text x="585.7" y="406.2">ALL</text>
<text x="600.6" y="406.2">UNSPECIFIED</text>
<text x="644.7" y="406.2">HOLES</text>
<text x="668.9" y="406.2">AND</text>
<text x="685.6" y="406.2">SHARP</text>
<text x="709.9" y="406.2">EDGES.</text>
<text x="242.3" y="408.6" transform="rotate(-90 242.3 408.6)">8</text>
<text x="557.2" y="416.7">NOTE</text>
<text x="577.4" y="416.7">:-(French)</text>
<text x="557.2" y="422">ÉBAVUREZ</text>
<text x="593.2" y="422">TOUS</text>
<text x="613.5" y="422">LES</text>
<text x="628.9" y="422">TROUS</text>
<text x="653.1" y="422">NON</text>
<text x="670.5" y="422">SPÉCIFIÉS</text>
<text x="705.6" y="422">ET</text>
<text x="717" y="422">LES</text>
<text x="732.3" y="422">BORDS</text>
<text x="756.9" y="422">TRANCHANTS.</text>
<text x="128.1" y="441.7">SCALE/ÉCHELLE</text>
<text x="184.6" y="441.7">2:1</text>
<text x="490.6" y="492">NOTE</text>
<text x="510.8" y="492">:</text>
<text x="517.3" y="492">(English)</text>
<text x="490.6" y="497.2">#</text>
<text x="499.2" y="497.2">MATERIAL:</text>
<text x="534.7" y="497.2">20mNcR5</text>
<text x="490.6" y="502.5">#</text>
<text x="499.2" y="502.5">FINISH:</text>
<text x="525.6" y="502.5">I.Z.B.P.</text>
<text x="552.4" y="502.5">(TRIVALENT)</text>
<text x="490.6" y="507.7">#</text>
<text x="499.2" y="507.7">MACHINING:</text>
<text x="490.6" y="513">#</text>
<text x="499.2" y="513">WEIGHT(Kg</text>
<text x="537.2" y="513">):</text>
<text x="546.4" y="513">0.24</text>
<text x="564.7" y="513">kg</text>
<text x="490.6" y="523.5">NOTE</text>
<text x="510.8" y="523.5">:-(French)</text>
<text x="490.6" y="528.7">#</text>
<text x="490.6" y="534">#</text>
<text x="499.2" y="534">FINITION</text>
<text x="499.2" y="528.7">MATÉRIEL</text>
<text x="529" y="534">:</text>
<text x="532.3" y="528.7">:</text>
<text x="538.7" y="528.7">20mNcR5</text>
<text x="539.5" y="534">I.Z.B.P.</text>
<text x="566.4" y="534">(TRIVALENT)</text>
<text x="490.6" y="539.2">#</text>
<text x="499.2" y="539.2">MACHINES</text>
<text x="534.7" y="539.2">:</text>
<text x="490.6" y="544.5">#</text>
<text x="499.2" y="544.5">POIDS</text>
<text x="521.7" y="544.5">(Kg):</text>
<text x="541.9" y="544.5">0.24</text>
<text x="560.1" y="544.5">kg</text>
</g>
<text font-size="5.6" x="723.5" y="539.3">WIPRO PARI GROUP</text>
<g font-size="5.4">
<text x="500.8" y="59.2">O12 g6</text>
<text x="508.5" y="65.4">n</text>
<text x="209.5" y="71.9" transform="rotate(-43 209.5 71.9)">O12</text>
<text x="50.8" y="81.2" transform="rotate(17 50.8 81.2)">O15</text>
<text x="489.9" y="92.6">^</text>
<text x="71.3" y="199.6" transform="rotate(-36 71.3 199.6)">O 69 g6</text>
<text x="74.8" y="204.7" transform="rotate(-36 74.8 204.7)">a0.05 B</text>
</g>
<g font-size="4.9">
<text x="42.9" y="6.6">1</text>
<text x="101.3" y="6.7">2</text>
<text x="152.5" y="6.7">3</text>
<text x="202.1" y="6.7">4</text>
<text x="252.1" y="6.7">5</text>
<text x="300.6" y="6.7">6</text>
<text x="352.6" y="6.7">7</text>
<text x="401.9" y="6.7">8</text>
<text x="448.4" y="6.7">9</text>
<text x="498.1" y="6.7">10</text>
<text x="546.4" y="6.7">11</text>
<text x="597" y="6.7">12</text>
<text x="648.5" y="6.6">13</text>
<text x="699.4" y="6.6">14</text>
<text x="749" y="6.7">15</text>
<text x="809.5" y="6.6">16</text>
<text x="9.7" y="26.7">M</text>
<text x="840.6" y="26.7">M</text>
<text x="9.7" y="71.4">L</text>
<text x="840.6" y="71.4">L</text>
<text x="9.7" y="124.2">K</text>
<text x="840.6" y="124.2">K</text>
<text x="9.7" y="173.4">J</text>
<text x="840.6" y="173.4">J</text>
<text x="9.7" y="222.7">H</text>
<text x="840.6" y="222.7">H</text>
<text x="9.7" y="274.3">G</text>
<text x="840.6" y="274.3">G</text>
<text x="9.7" y="322.6">F</text>
<text x="840.6" y="322.6">F</text>
<text x="9.7" y="373.3">E</text>
<text x="840.6" y="373.3">E</text>
<text x="9.7" y="423.8">D</text>
<text x="840.6" y="423.8">D</text>
<text x="9.7" y="472.8">C</text>
<text x="840.6" y="472.8">C</text>
<text x="9.7" y="522.1">B</text>
<text x="840.6" y="522.1">B</text>
<text x="9.7" y="568.7">A</text>
<text x="840.6" y="568.7">A</text>
<text x="17.2" y="577">NOTE FOR WIPRO PARI DESIGN -REF. ONLY</text>
<text x="44.5" y="582.3">WEAR DETAILS : N.A.</text>
<text x="42.9" y="590.6">1</text>
<text x="101.3" y="590.7">2</text>
<text x="152.5" y="590.7">3</text>
<text x="202.1" y="590.7">4</text>
<text x="252.1" y="590.7">5</text>
<text x="300.6" y="590.7">6</text>
<text x="352.6" y="590.7">7</text>
<text x="401.9" y="590.7">8</text>
<text x="448.4" y="590.7">9</text>
<text x="498.1" y="590.7">10</text>
<text x="546.4" y="590.7">11</text>
<text x="597" y="590.7">12</text>
<text x="648.5" y="590.6">13</text>
<text x="699.4" y="590.5">14</text>
<text x="749" y="590.7">15</text>
<text x="809.5" y="590.5">16</text>
</g>
<text font-size="4.2" x="677.1" y="13.9">NOTE : STANDARD FASTENER TORQUE AS PER STD-DES-01-00PFR-DES-07-REV-05</text>
<g font-size="3.9">
<text x="653" y="530.9">REVISION</text>
<text x="708.9" y="530.9">DESCRIPTION</text>
<text x="779.4" y="530.9">DATE</text>
<text x="793.1" y="530.9">DRN.BY</text>
<text x="610.8" y="557.1">RESERVED</text>
<text x="635.2" y="557.1">SPACE</text>
<text x="610.8" y="562.7">FOR</text>
<text x="610.8" y="568.3">CONTROLLED</text>
<text x="640.7" y="568.3">COPY</text>
<text x="610.8" y="573.8">STAMP</text>
</g>
<text font-size="3.6" x="731.9" y="549.8">GRIPPER SHIM CENTER</text>
<text font-size="3.5" x="655.4" y="547.1">www.wipropari.com</text>
<g font-size="3.1">
<text x="818.1" y="527.3">LIMITS</text>
<text x="815" y="545.5">DRAWING TYPE</text>
<text x="690" y="546.1">DESCRIPTION</text>
<text x="689.5" y="554.6">SURFACE AREA</text>
<text x="706.2" y="554.6">SURFACE TREATMENT</text>
<text x="742.7" y="554.6">MACHINING</text>
<text x="762.5" y="554.6">DESIGN UNIT</text>
<text x="783.6" y="554.6">DESIGN UNIT CD.</text>
<text x="811" y="554.4">TEAM NO.</text>
<text x="823.3" y="554.5">SHEET SIZE</text>
<text x="828.6" y="559.9">A1</text>
<text x="689.4" y="564.9">REFERENCE DWG.</text>
<text x="690.8" y="569.3">DRN.BY</text>
<text x="704.4" y="569.2">CHKD.BY</text>
<text x="719.6" y="569.3">APPD.BY</text>
<text x="739.7" y="569.1">MATERIAL</text>
<text x="741.8" y="564.7">PART CLASS.</text>
<text x="768.6" y="564.7">HEAT TREATMENT</text>
<text x="772.5" y="569.7">DRG./PART CODE</text>
<text x="811.9" y="569.3">REV.</text>
<text x="824.4" y="569.4">SCALE</text>
<text x="737.3" y="578">NET WEIGHT-Kg</text>
<text x="824.4" y="578.5">SHEET</text>
</g>
<text font-size="3" x="832.4" y="403.9">°</text>
<g font-size="2.8">
<text x="59" y="114.8">1</text>
<text x="558.3" y="505.4">3.2 ( 0.8 )</text>
<text x="658.2" y="525.4">1</text>
<text x="813.4" y="531.5">Gen Tol.: IS 2102</text>
<text x="556.9" y="537.2">3.2 ( 0.8 )</text>
<text x="652.1" y="550.4">1.ALL DIMENSIONS ARE</text>
<text x="652" y="556.4">2.DO NOT SCALE</text>
<text x="652" y="562.5">3.IF IN DOUBT ,</text>
<text x="652" y="569.2">LOCATION :</text>
<text x="657.2" y="575.8">ALL RIGHTS OF REPRODUCTION &amp;</text>
<text x="689.1" y="575">03006810</text>
<text x="703.4" y="574.9">03004785</text>
<text x="718.4" y="575">03002882</text>
<text x="657.7" y="579.2">DISTRIBUTION ARE RESERVED</text>
</g>
<g font-size="2.7">
<text x="817.3" y="549.9">MACHINING</text>
<text x="652.9" y="553.5">IN mm</text>
<text x="652.7" y="559.5">DRAWING.</text>
<text x="689.6" y="559.1">17.97 in^2</text>
<text x="724.1" y="559.2">#</text>
<text x="751" y="559.1">#</text>
<text x="766.6" y="559">WPES</text>
<text x="790.3" y="558.8">0300</text>
<text x="811.9" y="558.8">PL-02</text>
<text x="652.7" y="565.5">ASK TEAM MEMBER</text>
<text x="673.4" y="569.6">PUNE</text>
<text x="727.4" y="564.9">---</text>
<text x="761.4" y="564.9">B</text>
<text x="813.7" y="564.9">---</text>
<text x="746.1" y="573.2">#</text>
<text x="825.6" y="573.4">2 : 1</text>
<text x="653.1" y="576.3">C</text>
<text x="689.4" y="582.4">09/07/2024</text>
<text x="703.7" y="582.5">09/07/2024</text>
<text x="718.7" y="582.6">09/07/2024</text>
<text x="742.3" y="582.2">0.24 kg</text>
<text x="824.1" y="582.4">1 OF 1</text>
</g>
<g font-size="2.5">
<text x="807.8" y="392">DEBURR AND REMOVE SHARP</text>
<text x="808.2" y="394.8">EDGES UNLESS SHARP EDGE</text>
<text x="809.1" y="400.9">UNSP.RADII</text>
<text x="809.8" y="397.6">REQUIREMENT SPECIFIED</text>
<text x="824.4" y="400.7">UNSP.CHF.</text>
<text x="812.2" y="403.6">0.5 R</text>
<text x="825.3" y="403.9">0.5 X 45</text>
<text x="812.8" y="411.8">UP TO 10</text>
<text x="829.1" y="411.9">±1.5°</text>
<text x="811.4" y="416.1">10 UP TO 50</text>
<text x="828.5" y="416.1">±0°50'</text>
<text x="810.4" y="424.5">120 UP TO 400</text>
<text x="810.9" y="420.3">50 UP TO 120</text>
<text x="828.5" y="424.5">±0°15'</text>
<text x="828.5" y="420.3">±0°25'</text>
<text x="811.7" y="433.2">0.5 UP TO 3</text>
<text x="812.5" y="437.5">3 UP TO 6</text>
<text x="829.6" y="437.4">±0.2</text>
<text x="829.6" y="433.2">±0.1</text>
<text x="812" y="441.7">6 UP TO 30</text>
<text x="829.6" y="441.7">±0.5</text>
<text x="810.9" y="445.9">30 UP TO 120</text>
<text x="829.6" y="446">±0.8</text>
<text x="809.9" y="454.4">315 UP TO 1000</text>
<text x="810.3" y="450.2">120 UP TO 315</text>
<text x="829.6" y="450.2">±1.2</text>
<text x="830.7" y="454.4">±2</text>
<text x="809.4" y="458.7">1000 UP TO 2000</text>
<text x="830.6" y="458.7">±3</text>
<text x="811.9" y="463">OVER 2000</text>
<text x="830.7" y="463">±4</text>
<text x="813.1" y="471.6">UP TO 10</text>
<text x="830.1" y="471.6">±1°</text>
<text x="811.4" y="475.9">10 UP TO 50</text>
<text x="828.5" y="475.9">±0°30'</text>
<text x="810.4" y="484.4">120 UP TO 400</text>
<text x="811.2" y="480.1">50 UP TO 120</text>
<text x="828.5" y="484.4">±0°10'</text>
<text x="828.5" y="480.1">±0°20'</text>
<text x="811.7" y="493">0.5 UP TO 3</text>
<text x="812.4" y="497.2">3 UP TO 6</text>
<text x="829.6" y="497.3">±0.1</text>
<text x="829.6" y="493">±0.1</text>
<text x="811.9" y="501.5">6 UP TO 30</text>
<text x="829.6" y="501.5">±0.2</text>
<text x="810.8" y="505.8">30 UP TO 120</text>
<text x="829.6" y="505.8">±0.3</text>
<text x="809.8" y="514.3">315 UP TO 1000</text>
<text x="810.3" y="510.1">120 UP TO 315</text>
<text x="829.6" y="510">±0.5</text>
<text x="829.6" y="514.3">±0.8</text>
<text x="809.2" y="518.5">1000 UP TO 2000</text>
<text x="829.6" y="518.5">±1.2</text>
<text x="668.4" y="524.9">DIMENSION ADDED</text>
<text x="777.2" y="524.8">09/07/2024</text>
<text x="793.8" y="524.8">03006810</text>
<text x="811.9" y="522.8">OVER 2000</text>
<text x="830.6" y="522.7">±2</text>
</g>
<g font-size="2.4">
<text x="4.1" y="556.9" transform="rotate(-90 4.1 556.9)">Uploading\2022-23\P23Y5\P23Y5B079036.dft</text>
<text x="4.1" y="584.1" transform="rotate(-90 4.1 584.1)">\\srv01102\ExDM</text>
</g>
<g font-size="2.1">
<text x="811.5" y="406.1">UNSPECIFIED TOL.(FAB)</text>
<text x="812.5" y="408.5">FOR ANGULAR IN mm.</text>
<text x="811.6" y="427.7">UNSPECIFIED TOL.(FAB)</text>
<text x="813.6" y="430.1">FOR LINEAR IN mm.</text>
<text x="811.7" y="466.1">UNSPECIFIED TOL.(M/C)</text>
<text x="812.5" y="468.5">FOR ANGULAR IN mm.</text>
<text x="811.7" y="487.6">UNSPECIFIED TOL.(M/C)</text>
<text x="813.6" y="489.9">FOR LINEAR IN mm.</text>
</g>
</svg>
